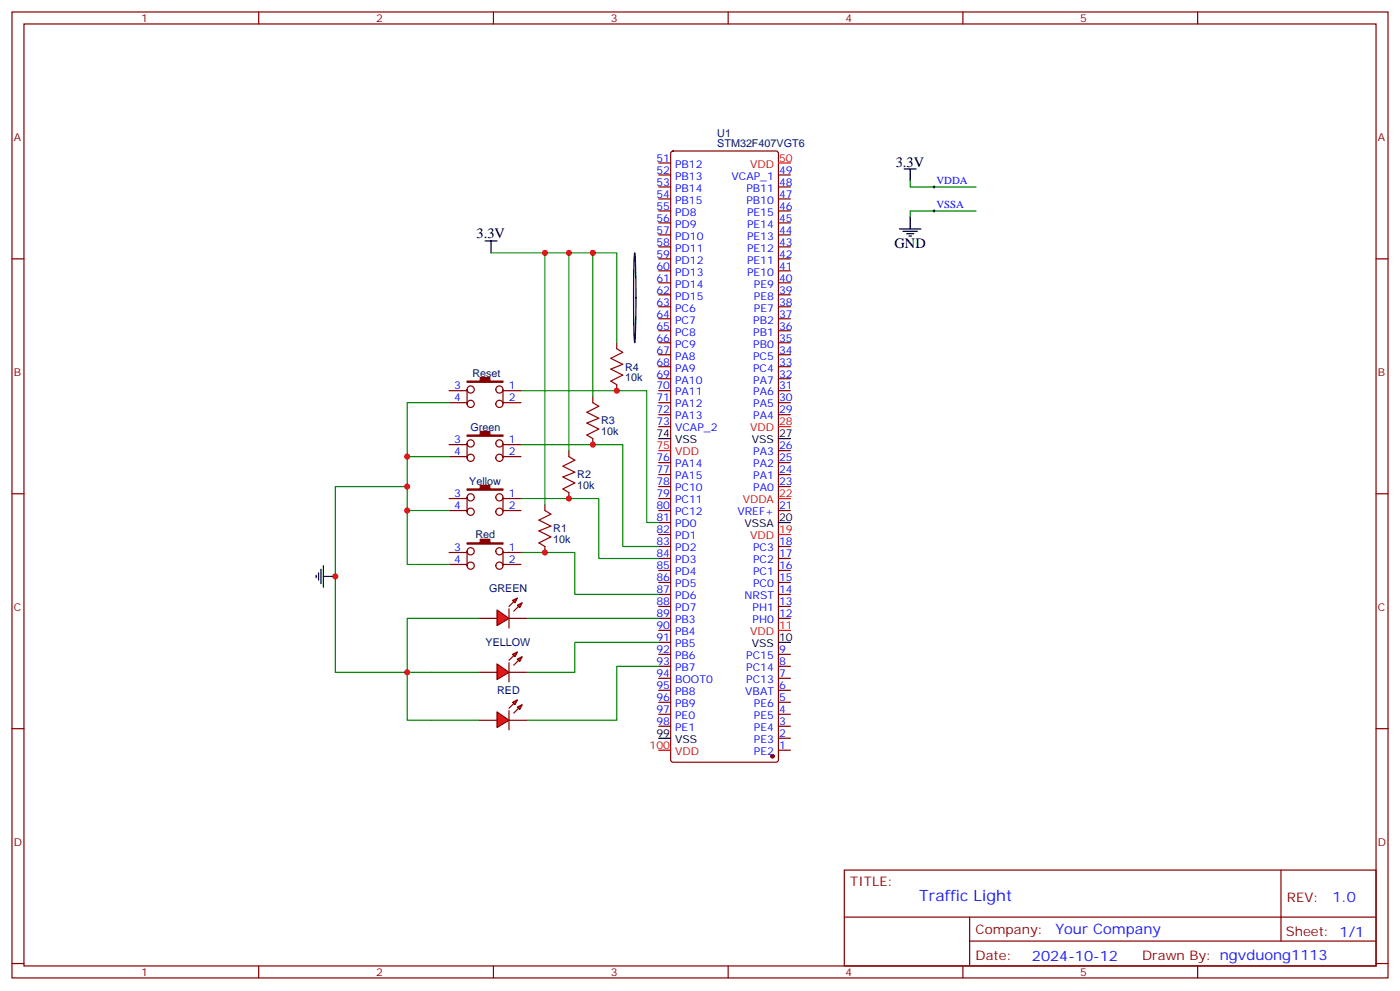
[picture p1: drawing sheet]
<svg xmlns="http://www.w3.org/2000/svg" width="412mm" height="292mm" viewBox="0 0 412 292" stroke-linecap="round" stroke-linejoin="round" font-family="sans-serif">
<g fill="none" stroke="#870000" stroke-width=".35">
<path d="M3.5 3.5h405.4v284.4h-405.4zM7.1 7.1h398.2v277.2h-398.2zM76.2 3.5v3.6M145.3 3.5v3.6M214.5 3.5v3.6M283.6 3.5v3.6M352.8 3.5v3.6M194 58.6h3.6M194 55h3.6M194 51.5h3.6M194 48h3.6M197.8 44.7l.5-.3h30.3l.5 .3 .2 .5v178.5l-.2 .5-.5 .2h-30.3l-.5-.3-.2-.4v-178.5z"/>
<path d="M229.3 58.6h3.5M229.3 55h3.5M229.3 51.5h3.5M3.5 76.2h3.6M194 76.2h3.6M194 79.7h3.6M194 72.7h3.6M194 69.1h3.6M194 65.6h3.6M194 62.1h3.6M229.3 76.2h3.5M229.3 79.7h3.5"/>
<path d="M229.3 72.7h3.5M229.3 69.1h3.5M229.3 65.6h3.5M229.3 62.1h3.5M405.3 76.2h3.6M194 97.4h3.6M194 93.8h3.6M194 90.3h3.6M194 86.8h3.6M194 83.3h3.6M229.3 97.4h3.5M229.3 93.8h3.5"/>
<path d="M229.3 90.3h3.5M229.3 86.8h3.5M229.3 83.3h3.5M194 118.5h3.6M194 115h3.6M194 111.5h3.6M194 107.9h3.6M194 104.4h3.6M194 100.9h3.6M229.3 118.5h3.5M229.3 115h3.5M229.3 111.5h3.5"/>
<path d="M229.3 107.9h3.5M229.3 104.4h3.5M229.3 100.9h3.5M132.3 130.9h5.3M132.3 134.4h5.3M137.6 130.5a1.06 1.06 0 0 0 1.5 1 1.06 1.06 0 0 0 .3-1.8 1.06 1.06 0 0 0-1.8 .5v4.6M146 130.5a1.06 1.06 0 0 1 1.5-.9 1.06 1.06 0 0 1 .3 1.7 1.06 1.06 0 0 1-1.7-.4l-.1-.4M148.2 130.9h5.3M148.2 134.4h5.3M148.2 130.5v4.3M194 139.7h3.6M194 136.2h3.6"/>
<path d="M194 122.1h3.6M194 125.6h3.6M229.3 139.7h3.5M229.3 136.2h3.5M229.3 132.6h3.5M229.3 122.1h3.5M3.5 145.3h3.6M132.3 150.3h5.3M132.3 146.8h5.3M137.6 146.4v4.2M148.2 150.3h5.3M148.2 146.8h5.3"/>
<path d="M148.2 146.4v4.2M194 150.3h3.6M194 143.2h3.6M194 146.8h3.6M194 153.8h3.6M194 157.3h3.6M229.3 150.3h3.5M229.3 143.2h3.5M405.3 145.3h3.6M132.3 162.6h5.3M132.3 166.2h5.3M137.6 162.3v4.2"/>
<path d="M148.2 162.3v4.2M148.2 162.6h5.3M148.2 166.2h5.3M194 178.5h3.6M194 175h3.6M194 171.5h3.6M194 167.9h3.6M194 164.4h3.6M194 160.9h3.6M229.3 178.5h3.5M229.3 175h3.5M229.3 171.5h3.5"/>
<path d="M229.3 167.9h3.5M229.3 164.4h3.5M229.3 160.9h3.5M194 199.7h3.6M194 196.1h3.6M194 192.6h3.6M194 182h3.6M194 185.6h3.6M194 189.1h3.6M229.3 199.7h3.5M229.3 196.1h3.5M229.3 192.6h3.5"/>
<path d="M229.3 182h3.5M3.5 214.5h3.6M194 213.8h3.6M194 210.3h3.6M194 206.7h3.6M194 203.2h3.6M229.3 217.3h3.5M229.3 213.8h3.5M229.3 210.3h3.5M229.3 206.7h3.5M229.3 203.2h3.5M405.3 214.5h3.6"/>
<path d="M229.3 220.8h3.5M248.7 256.1h156.6v28.2h-156.6zM377.3 256.1v20.9M248.7 270h156.5M285.6 277h119.6M285.6 270v14.1M3.5 283.6h3.6M76.2 284.3v3.6M145.3 284.3v3.6M214.5 284.3v3.6M283.6 284.3v3.6M352.8 284.3v3.6"/>
<path d="M405.3 283.6h3.6"/>
<circle cx="138.6" cy="134.8" r="1.06"/>
<circle cx="147.1" cy="134.8" r="1.06"/>
<circle cx="138.6" cy="146.4" r="1.06"/>
<circle cx="138.6" cy="150.6" r="1.06"/>
<circle cx="147.1" cy="150.6" r="1.06"/>
<circle cx="147.1" cy="146.4" r="1.06"/>
<circle cx="138.6" cy="166.5" r="1.06"/>
<circle cx="138.6" cy="162.3" r="1.06"/>
<circle cx="147.1" cy="162.3" r="1.06"/>
<circle cx="147.1" cy="166.5" r="1.06"/>
</g>
<g fill="#870000" stroke="#870000" stroke-width=".35">
<path d="M137.6 128.1h3.9v-1.1h2.8v1.1h3.9v.3h-10.6z"/>
<path d="M137.6 143.9h3.9v-1h2.8v1h3.9v.4h-10.6z"/>
<path d="M137.6 159.8h3.9v-1h2.8v1h3.9v.4h-10.6z"/>
<circle cx="227.5" cy="222.6" r=".53"/>
</g>
<path d="M194 129.1h3.6M229.3 129.1h3.5M229.3 153.8h3.5M93.1 169.3v.7M93.8 168.6v2.1M94.5 167.6v4.2M95.2 169.7h3.6M95.2 166.5v6.4M229.3 189.1h3.5M194 217.3h3.6" fill="none" stroke="#000" stroke-width=".35"/>
<path d="M229.3 48h3.5M194 132.6h3.6M229.3 125.6h3.5M229.3 157.3h3.5M229.3 146.8h3.5M229.3 185.6h3.5M194 220.8h3.6" fill="none" stroke="#f00" stroke-width=".35"/>
<path d="M153.5 130.9h29.9v30h10.6" fill="none" stroke="#008700" stroke-width=".35"/>
<g fill="#f00" stroke="#870000" stroke-width=".35">
<path d="M146.4 179.6l3.5 2.4-3.5 2.2z"/>
<path d="M149.9 179.2v5.7z"/>
</g>
<g fill="#870000" stroke="#870000" stroke-width=".35">
<path d="M149.9 178.5l1.4-1.4z"/>
<path d="M151.3 179.9l1.5-1.4z"/>
</g>
<g fill="#f00" stroke="#870000" stroke-width=".35">
<path d="M151 176.7l1.4-.7-.7 1.4z"/>
<path d="M152.4 178.2l1.4-.8-.7 1.5z"/>
</g>
<path d="M141.1 182h5.3M149.9 182h5.3" fill="none" stroke="#870000" stroke-width=".35"/>
<g fill="#f00" stroke="#870000" stroke-width=".35">
<path d="M146.4 195.4l3.5 2.5-3.5 2.1z"/>
<path d="M149.9 195.1v5.6z"/>
</g>
<g fill="#870000" stroke="#870000" stroke-width=".35">
<path d="M149.9 194.4l1.4-1.4z"/>
<path d="M151.3 195.8l1.5-1.4z"/>
</g>
<g fill="#f00" stroke="#870000" stroke-width=".35">
<path d="M151 192.6l1.4-.7-.7 1.4z"/>
<path d="M152.4 194l1.4-.7-.7 1.4z"/>
</g>
<path d="M141.1 197.9h5.3M149.9 197.9h5.3" fill="none" stroke="#870000" stroke-width=".35"/>
<g fill="#f00" stroke="#870000" stroke-width=".35">
<path d="M146.4 209.6l3.5 2.4-3.5 2.1z"/>
<path d="M149.9 209.2v5.6z"/>
</g>
<g fill="#870000" stroke="#870000" stroke-width=".35">
<path d="M149.9 208.5l1.4-1.4z"/>
<path d="M151.3 209.9l1.5-1.4z"/>
</g>
<g fill="#f00" stroke="#870000" stroke-width=".35">
<path d="M151 206.7l1.4-.7-.7 1.4z"/>
<path d="M152.4 208.1l1.4-.7-.7 1.4z"/>
</g>
<g fill="none" stroke="#870000" stroke-width=".35">
<path d="M132.3 115h5.3M132.3 118.5h5.3M137.6 114.7v4.2M148.2 115h5.3M148.2 118.5h5.3M148.2 114.7v4.2M174.6 116.8v1.7M181.7 100.9v1.8M181.7 113.2v1.8M167.6 132.6v1.8M174.6 129.1v1.8M160.5 148.5v1.8"/>
<path d="M167.6 145v1.8M160.5 160.9v1.7M141.1 212h5.3M149.9 212h5.3"/>
<circle cx="138.6" cy="114.7" r="1.06"/>
<circle cx="138.6" cy="118.9" r="1.06"/>
<circle cx="147.1" cy="114.7" r="1.06"/>
<circle cx="147.1" cy="118.9" r="1.06"/>
</g>
<g fill="none" stroke="#008700" stroke-width=".35">
<path d="M268.1 53.3v1.7h19.4M144.6 74.4h15.9M167.6 74.4h7v42.4M174.6 74.4h7.1v26.5M287.5 62.1h-19.4v1.8M132.3 118.5h-12.4v15.9h12.4M153.5 115h37v38.8h3.5M119.9 134.4v15.9h12.4M167.6 132.6v-58.2h-7.1v74.1M119.9 150.3v15.9h12.4M119.9 143.2h-21.1v54.7h42.3M153.5 146.8h22.9v17.6h17.6"/>
<path d="M153.5 162.6h15.8v12.4h24.7M141.1 182h-21.2v30h21.2M155.2 182h38.8M194 189.1h-24.7v8.8h-14.1M194 196.1h-12.3v15.9h-26.5"/>
</g>
<path d="M266.3 49.7h3.6M268.1 49.7v3.6M142.9 70.9h3.5M144.6 70.9v3.5M187 74.4a248.2 248.2 0 0 1 0 26.5 248.2 248.2 0 0 1 0-26.5zM264.9 67.4h6.4M266 68.1h4.2M267.1 68.8h2.1M267.8 69.5h.7M268.1 63.9v3.5" fill="none" stroke="#000" stroke-width=".35"/>
<path d="M274.8 55h.7M275.2 54.7v.7M274.8 62.1h.7M275.2 61.7v.7" fill="none" stroke="#000" stroke-width=".29"/>
<path d="M137.6 112.2h3.9v-1.1h2.8v1.1h3.9v.3h-10.6z" fill="#870000" stroke="#870000" stroke-width=".35"/>
<path d="M174.6 118.5l1.8 1.1-3.5 1.8 3.5 1.7-3.5 1.4 3.5 1.8-3.5 1.8 1.7 1M181.7 102.7l1.7 1-3.5 1.8 3.5 1.7-3.5 1.5 3.5 1.7-3.5 1.8 1.8 1M167.6 134.4l1.7 1.1-3.5 1.7 3.5 1.8-3.5 1.4 3.5 1.8-3.5 1.7 1.8 1.1M160.5 150.3l1.8 1-3.6 1.8 3.6 1.8-3.6 1.4 3.6 1.7-3.6 1.8 1.8 1.1" fill="none" stroke="#a10000" stroke-width=".35"/>
<g fill="#c00">
<circle cx="119.9" cy="197.9" r=".88"/>
<circle cx="119.9" cy="134.4" r=".88"/>
<circle cx="119.9" cy="150.3" r=".88"/>
<circle cx="119.9" cy="143.2" r=".88"/>
<circle cx="167.6" cy="74.4" r=".88"/>
<circle cx="160.5" cy="162.6" r=".88"/>
<circle cx="174.6" cy="130.9" r=".88"/>
<circle cx="181.7" cy="115" r=".88"/>
<circle cx="174.6" cy="74.4" r=".88"/>
<circle cx="160.5" cy="74.4" r=".88"/>
<circle cx="167.6" cy="146.8" r=".88"/>
<circle cx="98.8" cy="169.7" r=".88"/>
</g>
<text font-size="4.6" fill="#00f" x="270.8" y="265.1">Traffic Light</text>
<g font-size="4.2">
<text x="263.9" y="49">3.3V</text>
<text x="140.4" y="70.2">3.3V</text>
<text x="263.5" y="73">GND</text>
</g>
<g font-size="4.2" fill="#00f">
<text x="392.5" y="265.4">1.0</text>
<text x="310.9" y="274.9">Your Company</text>
<text x="304" y="282.7">2024-10-12</text>
</g>
<g font-size="3.9" fill="#800">
<text x="250.5" y="260.7">TITLE:</text>
<text x="379.1" y="265.4">REV:</text>
<text x="287.4" y="274.9">Company:</text>
<text x="378.7" y="275.5">Sheet: 1/1</text>
<text x="287.4" y="282.6">Date:</text>
<text x="336.4" y="282.7">Drawn By: ngvduong1113</text>
</g>
<g font-size="3.2" fill="#800">
<text x="41.6" y="6.5">1</text>
<text x="110.8" y="6.5">2</text>
<text x="179.9" y="6.5">3</text>
<text x="249.1" y="6.5">4</text>
<text x="318.2" y="6.5">5</text>
<text x="4.1" y="41.6">A</text>
<text x="405.9" y="41.6">A</text>
<text x="4.1" y="110.8">B</text>
<text x="405.9" y="110.8">B</text>
<text x="4.1" y="179.9">C</text>
<text x="405.9" y="179.9">C</text>
<text x="4.1" y="249.1">D</text>
<text x="405.9" y="249.1">D</text>
<text x="41.6" y="287.3">1</text>
<text x="110.8" y="287.3">2</text>
<text x="179.9" y="287.3">3</text>
<text x="249.1" y="287.3">4</text>
<text x="318.2" y="287.3">5</text>
</g>
<g font-size="3.2" fill="#000080">
<text x="211.3" y="40.3">U1</text>
<text x="211.3" y="43.4">STM32F407VGT6</text>
<text x="139.2" y="110.9">Reset</text>
<text x="184.1" y="112.3">10k</text>
<text x="184.1" y="109.1">R4</text>
<text x="177.1" y="125">R3</text>
<text x="138.6" y="126.8">Green</text>
<text x="177.1" y="128.1">10k</text>
<text x="138.2" y="142.7">Yellow</text>
<text x="170" y="140.8">R2</text>
<text x="170" y="144">10k</text>
<text x="140.1" y="158.5">Red</text>
<text x="163" y="159.9">10k</text>
<text x="163" y="156.7">R1</text>
<text x="144.1" y="174.3">GREEN</text>
<text x="143" y="190.2">YELLOW</text>
<text x="146.5" y="204.3">RED</text>
</g>
<g font-size="3.2" fill="#00f">
<text x="193.3" y="47.6">51</text>
<text x="193.3" y="51.2">52</text>
<text x="198.9" y="49.4">PB12</text>
<text x="198.9" y="52.9">PB13</text>
<text x="215.5" y="52.9">VCAP_1</text>
<text x="229.5" y="51.2">49</text>
<text x="193.3" y="54.7">53</text>
<text x="193.3" y="58.2">54</text>
<text x="198.9" y="56.4">PB14</text>
<text x="198.9" y="60">PB15</text>
<text x="219.9" y="60">PB10</text>
<text x="219.9" y="56.4">PB11</text>
<text x="229.5" y="58.2">47</text>
<text x="229.5" y="54.7">48</text>
<text x="275.9" y="54.2">VDDA</text>
<text x="193.3" y="61.7">55</text>
<text x="193.3" y="65.3">56</text>
<text x="198.9" y="63.5">PD8</text>
<text x="220" y="63.5">PE15</text>
<text x="229.5" y="65.3">45</text>
<text x="229.5" y="61.7">46</text>
<text x="275.9" y="61.2">VSSA</text>
<text x="193.3" y="68.8">57</text>
<text x="198.9" y="67">PD9</text>
<text x="198.9" y="70.6">PD10</text>
<text x="220" y="70.6">PE13</text>
<text x="220" y="67">PE14</text>
<text x="229.5" y="68.8">44</text>
<text x="193.3" y="72.3">58</text>
<text x="193.3" y="75.8">59</text>
<text x="198.9" y="74.1">PD11</text>
<text x="198.9" y="77.6">PD12</text>
<text x="220" y="77.6">PE11</text>
<text x="220" y="74.1">PE12</text>
<text x="229.5" y="75.8">42</text>
<text x="229.5" y="72.3">43</text>
<text x="193.3" y="79.4">60</text>
<text x="193.3" y="82.9">61</text>
<text x="198.9" y="81.1">PD13</text>
<text x="220" y="81.1">PE10</text>
<text x="229.5" y="82.9">40</text>
<text x="229.5" y="79.4">41</text>
<text x="193.3" y="86.4">62</text>
<text x="193.3" y="90">63</text>
<text x="198.9" y="84.7">PD14</text>
<text x="198.9" y="88.2">PD15</text>
<text x="222.1" y="88.2">PE8</text>
<text x="222.1" y="84.7">PE9</text>
<text x="229.5" y="90">38</text>
<text x="229.5" y="86.4">39</text>
<text x="193.3" y="93.5">64</text>
<text x="198.9" y="91.7">PC6</text>
<text x="198.9" y="95.2">PC7</text>
<text x="221.9" y="95.2">PB2</text>
<text x="222.1" y="91.7">PE7</text>
<text x="229.5" y="93.5">37</text>
<text x="193.3" y="97">65</text>
<text x="193.3" y="100.5">66</text>
<text x="198.9" y="98.8">PC8</text>
<text x="221.9" y="98.8">PB1</text>
<text x="229.5" y="100.5">35</text>
<text x="229.5" y="97">36</text>
<text x="193.3" y="104.1">67</text>
<text x="193.3" y="107.6">68</text>
<text x="198.9" y="102.3">PC9</text>
<text x="198.9" y="105.8">PA8</text>
<text x="221.9" y="105.8">PC5</text>
<text x="221.9" y="102.3">PB0</text>
<text x="229.5" y="107.6">33</text>
<text x="229.5" y="104.1">34</text>
<text x="193.3" y="111.1">69</text>
<text x="198.9" y="109.4">PA9</text>
<text x="198.9" y="112.9">PA10</text>
<text x="221.9" y="109.4">PC4</text>
<text x="221.9" y="112.9">PA7</text>
<text x="229.5" y="111.1">32</text>
<text x="133.8" y="114.7">3</text>
<text x="133.8" y="118.2">4</text>
<text x="149.9" y="114.7">1</text>
<text x="149.9" y="118.2">2</text>
<text x="193.3" y="114.7">70</text>
<text x="193.3" y="118.2">71</text>
<text x="198.9" y="116.4">PA11</text>
<text x="198.9" y="119.9">PA12</text>
<text x="221.9" y="119.9">PA5</text>
<text x="221.9" y="116.4">PA6</text>
<text x="229.5" y="118.2">30</text>
<text x="229.5" y="114.7">31</text>
<text x="193.3" y="121.7">72</text>
<text x="193.3" y="125.2">73</text>
<text x="198.9" y="123.5">PA13</text>
<text x="221.9" y="123.5">PA4</text>
<text x="229.5" y="121.7">29</text>
<text x="133.8" y="130.5">3</text>
<text x="149.9" y="130.5">1</text>
<text x="198.9" y="127">VCAP_2</text>
<text x="133.8" y="134.1">4</text>
<text x="149.9" y="134.1">2</text>
<text x="193.3" y="135.8">76</text>
<text x="198.9" y="137.6">PA14</text>
<text x="221.9" y="137.6">PA2</text>
<text x="221.9" y="134.1">PA3</text>
<text x="229.5" y="135.8">25</text>
<text x="229.5" y="132.3">26</text>
<text x="193.3" y="139.3">77</text>
<text x="193.3" y="142.9">78</text>
<text x="198.9" y="141.1">PA15</text>
<text x="221.9" y="141.1">PA1</text>
<text x="229.5" y="142.9">23</text>
<text x="229.5" y="139.3">24</text>
<text x="133.8" y="146.4">3</text>
<text x="133.8" y="149.9">4</text>
<text x="149.9" y="146.4">1</text>
<text x="149.9" y="149.9">2</text>
<text x="193.3" y="146.4">79</text>
<text x="193.3" y="149.9">80</text>
<text x="198.9" y="144.6">PC10</text>
<text x="198.9" y="148.2">PC11</text>
<text x="221.9" y="144.6">PA0</text>
<text x="229.5" y="149.9">21</text>
<text x="193.3" y="153.5">81</text>
<text x="198.9" y="151.7">PC12</text>
<text x="198.9" y="155.2">PD0</text>
<text x="217.2" y="151.7">VREF+</text>
<text x="193.3" y="157">82</text>
<text x="193.3" y="160.5">83</text>
<text x="198.9" y="158.8">PD1</text>
<text x="229.5" y="160.5">18</text>
<text x="133.8" y="162.3">3</text>
<text x="133.8" y="165.8">4</text>
<text x="149.9" y="162.3">1</text>
<text x="149.9" y="165.8">2</text>
<text x="193.3" y="164">84</text>
<text x="193.3" y="167.6">85</text>
<text x="198.9" y="162.3">PD2</text>
<text x="198.9" y="165.8">PD3</text>
<text x="221.9" y="165.8">PC2</text>
<text x="221.9" y="162.3">PC3</text>
<text x="229.5" y="167.6">16</text>
<text x="229.5" y="164">17</text>
<text x="193.3" y="171.1">86</text>
<text x="198.9" y="169.3">PD4</text>
<text x="198.9" y="172.9">PD5</text>
<text x="221.9" y="172.9">PC0</text>
<text x="221.9" y="169.3">PC1</text>
<text x="229.5" y="171.1">15</text>
<text x="193.3" y="174.6">87</text>
<text x="193.3" y="178.2">88</text>
<text x="198.9" y="176.4">PD6</text>
<text x="198.9" y="179.9">PD7</text>
<text x="219.3" y="176.4">NRST</text>
<text x="221.7" y="179.9">PH1</text>
<text x="229.5" y="178.2">13</text>
<text x="229.5" y="174.6">14</text>
<text x="193.3" y="181.7">89</text>
<text x="193.3" y="185.2">90</text>
<text x="198.9" y="183.4">PB3</text>
<text x="221.7" y="183.4">PH0</text>
<text x="229.5" y="181.7">12</text>
<text x="193.3" y="188.7">91</text>
<text x="198.9" y="187">PB4</text>
<text x="198.9" y="190.5">PB5</text>
<text x="193.3" y="192.3">92</text>
<text x="193.3" y="195.8">93</text>
<text x="198.9" y="194">PB6</text>
<text x="198.9" y="197.6">PB7</text>
<text x="219.8" y="197.6">PC14</text>
<text x="219.8" y="194">PC15</text>
<text x="229.5" y="195.8">8</text>
<text x="229.5" y="192.3">9</text>
<text x="193.3" y="199.3">94</text>
<text x="193.3" y="202.8">95</text>
<text x="198.9" y="201.1">BOOT0</text>
<text x="219.8" y="201.1">PC13</text>
<text x="229.5" y="202.8">6</text>
<text x="229.5" y="199.3">7</text>
<text x="193.3" y="206.4">96</text>
<text x="193.3" y="209.9">97</text>
<text x="198.9" y="204.6">PB8</text>
<text x="198.9" y="208.1">PB9</text>
<text x="219.5" y="204.6">VBAT</text>
<text x="222.1" y="208.1">PE6</text>
<text x="229.5" y="209.9">4</text>
<text x="229.5" y="206.4">5</text>
<text x="193.3" y="213.4">98</text>
<text x="198.9" y="211.7">PE0</text>
<text x="198.9" y="215.2">PE1</text>
<text x="222.1" y="215.2">PE4</text>
<text x="222.1" y="211.7">PE5</text>
<text x="229.5" y="213.4">3</text>
<text x="222.1" y="218.7">PE3</text>
<text x="229.5" y="220.5">1</text>
<text x="229.5" y="217">2</text>
<text x="222.1" y="222.3">PE2</text>
</g>
<g font-size="3.2" fill="#f00">
<text x="229.5" y="47.6">50</text>
<text x="220.9" y="49.4">VDD</text>
<text x="229.5" y="125.2">28</text>
<text x="220.9" y="127">VDD</text>
<text x="193.3" y="132.3">75</text>
<text x="198.9" y="134.1">VDD</text>
<text x="218.8" y="148.2">VDDA</text>
<text x="229.5" y="146.4">22</text>
<text x="220.9" y="158.8">VDD</text>
<text x="229.5" y="157">19</text>
<text x="229.5" y="185.2">11</text>
<text x="220.9" y="187">VDD</text>
<text x="191.3" y="220.5">100</text>
<text x="198.9" y="222.3">VDD</text>
</g>
<g font-size="3.2">
<text x="193.3" y="128.8">74</text>
<text x="198.9" y="130.5">VSS</text>
<text x="221.5" y="130.5">VSS</text>
<text x="229.5" y="128.8">27</text>
<text x="219.3" y="155.2">VSSA</text>
<text x="229.5" y="153.5">20</text>
<text x="221.5" y="190.5">VSS</text>
<text x="229.5" y="188.7">10</text>
<text x="193.3" y="217">99</text>
<text x="198.9" y="218.7">VSS</text>
</g>
</svg>
